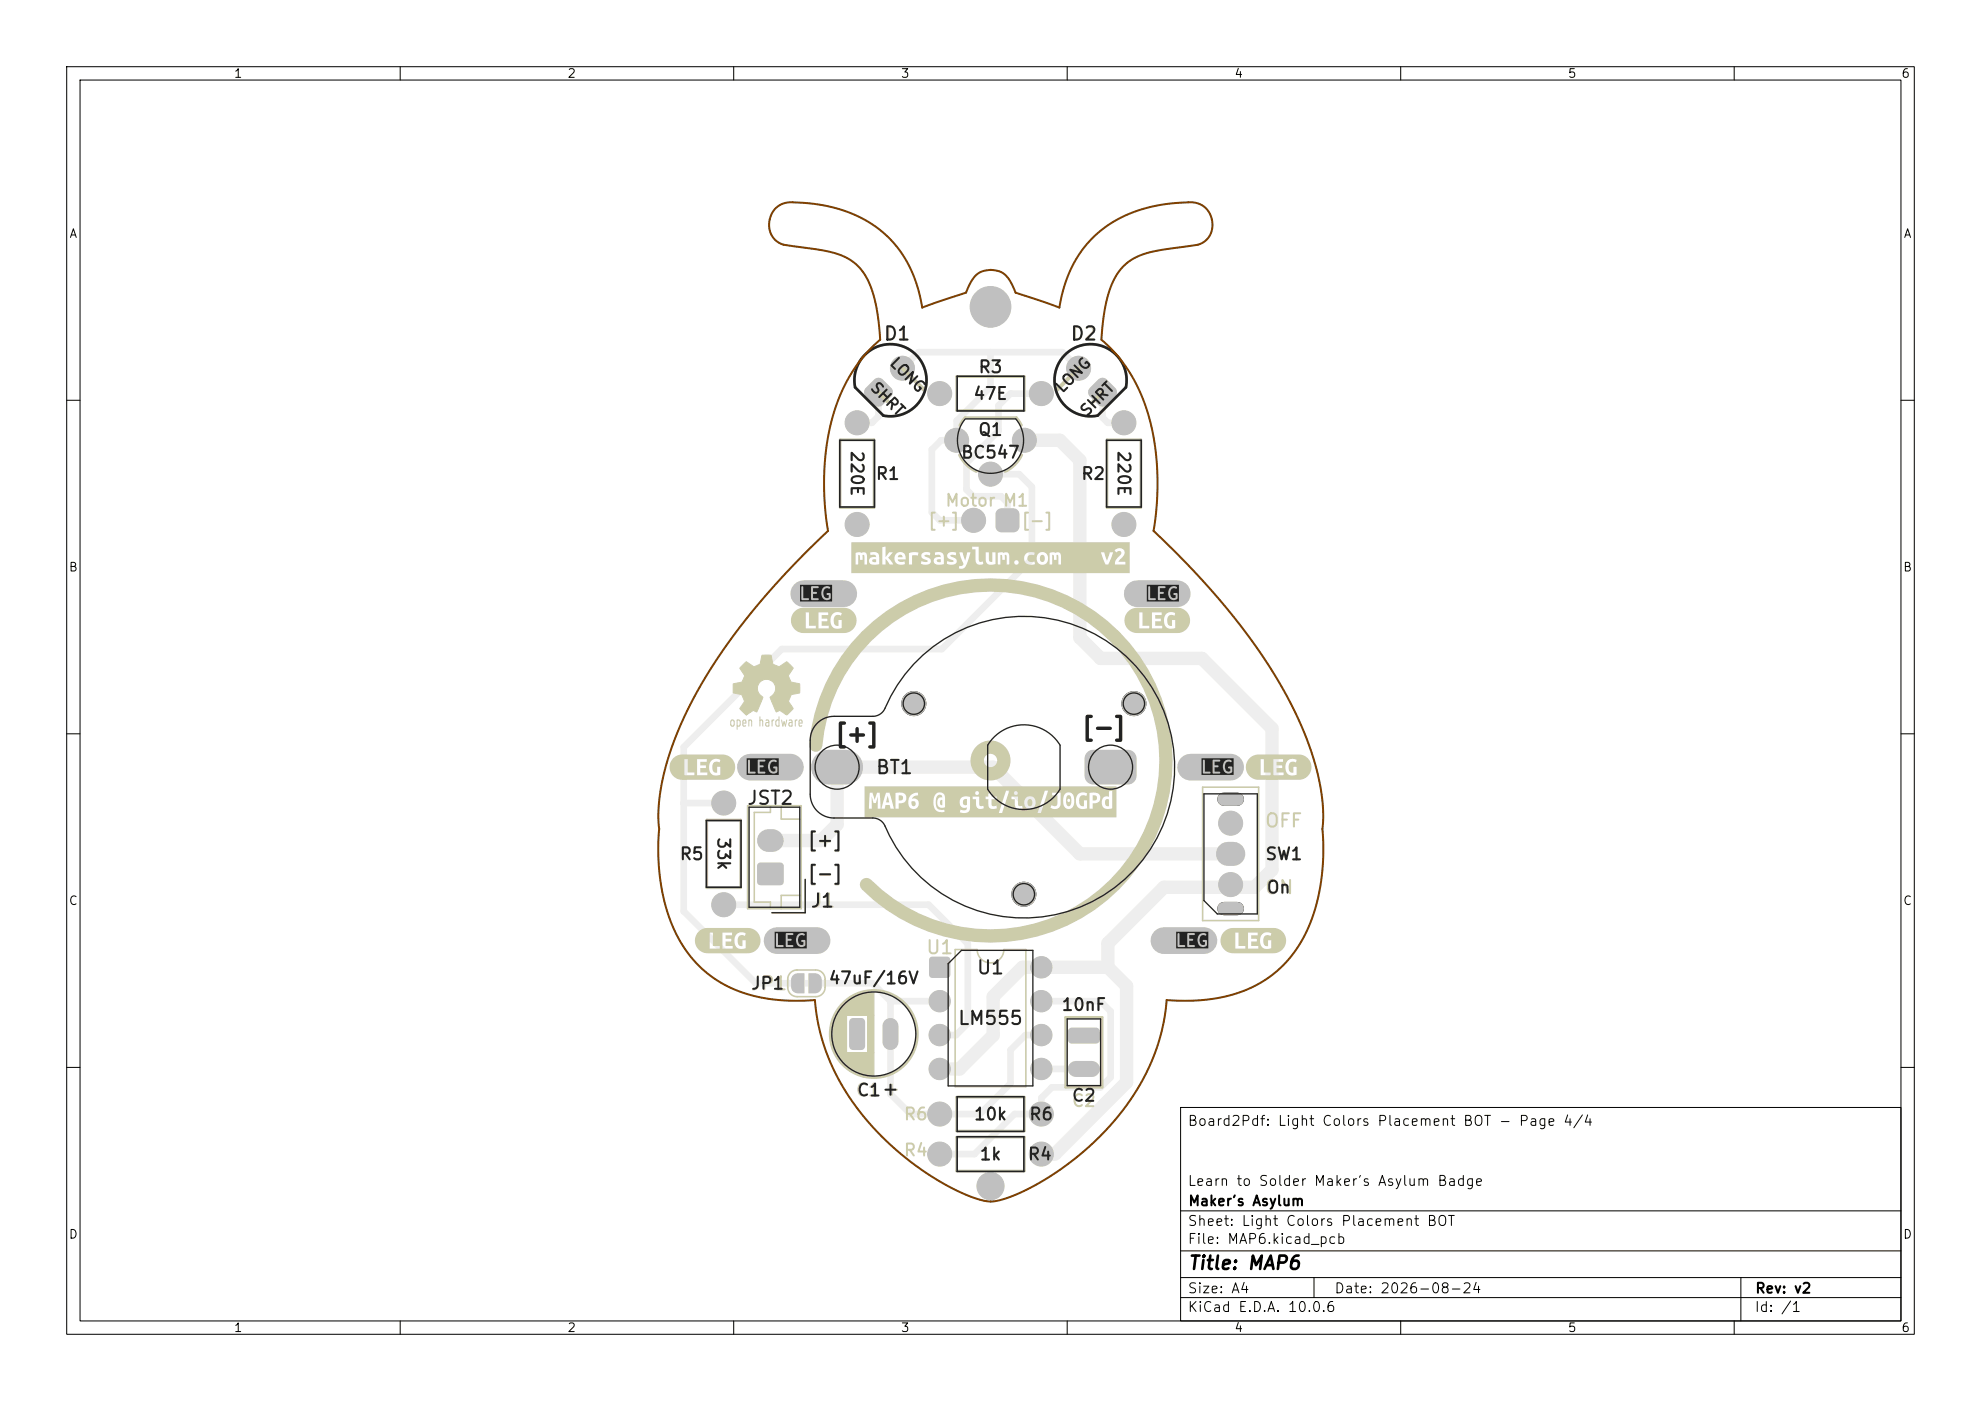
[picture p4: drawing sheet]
<svg xmlns="http://www.w3.org/2000/svg" width="297mm" height="210mm" viewBox="0 0 297 210" stroke-linecap="round" stroke-linejoin="round" font-family="sans-serif">
<g fill="#eee" stroke="#eee" stroke-width=".15">
<circle cx="148.5" cy="46" r="3"/>
<circle cx="146" cy="78" r="1.8"/>
</g>
<path d="M120.5 89h6M170.5 89h6M112.5 115h6M178.5 115h6M116.5 141h6M174.5 141h6" fill="none" stroke="#eee" stroke-width="4"/>
<path d="M149.5 76.5l.5-.3h1.9a.9 .9 0 0 1 .9 .9v1.8a.9 .9 0 0 1-.9 .9h-1.8a.9 .9 0 0 1-.9-.9l.1-2z" fill="#eee"/>
<g fill="#eee" stroke="#eee" stroke-width=".15">
<circle cx="148.5" cy="177.8" r="2.04"/>
<circle cx="168.5" cy="78.6" r="1.8"/>
<circle cx="168.5" cy="63.4" r="1.8"/>
</g>
<path d="M139.4 143.5l.4-.1h2.2a.5 .5 0 0 1 .5 .5v2.2a.5 .5 0 0 1-.5 .5h-2.2a.5 .5 0 0 1-.5-.5v-2.2z" fill="#eee"/>
<g fill="#eee" stroke="#eee" stroke-width=".15">
<circle cx="140.9" cy="150.1" r="1.6"/>
<circle cx="140.9" cy="155.2" r="1.6"/>
<circle cx="140.9" cy="160.2" r="1.6"/>
<circle cx="156.1" cy="160.2" r="1.6"/>
<circle cx="156.1" cy="155.2" r="1.6"/>
<circle cx="156.1" cy="150.1" r="1.6"/>
<circle cx="156.1" cy="145" r="1.6"/>
<circle cx="135.3" cy="55.2" r="1.8"/>
</g>
<path d="M131.1 56.9a.9 .9 0 0 1 1.2 0l1.3 1.3a.9 .9 0 0 1 0 1.2l-1.3 1.3a.9 .9 0 0 1-1.2 0l-1.3-1.3a.9 .9 0 0 1 0-1.2z" fill="#eee"/>
<g fill="#eee" stroke="#eee" stroke-width=".15">
<circle cx="153.6" cy="66" r="1.8"/>
<circle cx="148.5" cy="71.1" r="1.8"/>
<circle cx="143.4" cy="66" r="1.8"/>
<circle cx="128.5" cy="78.6" r="1.8"/>
<circle cx="128.5" cy="63.4" r="1.8"/>
<circle cx="140.9" cy="167" r="1.8"/>
<circle cx="156.1" cy="167" r="1.8"/>
<circle cx="140.9" cy="173" r="1.8"/>
<circle cx="156.1" cy="173" r="1.8"/>
</g>
<path d="M124.2 115h2.6" fill="none" stroke="#eee" stroke-width="5.2"/>
<path d="M162.9 112.9a1.3 1.3 0 0 1 1-.5h5.2a1.3 1.3 0 0 1 1.3 1.3v2.6a1.3 1.3 0 0 1-1.3 1.3h-5.2a1.3 1.3 0 0 1-1.3-1.3v-2.8z" fill="#eee"/>
<g fill="#eee" stroke="#eee" stroke-width=".15">
<circle cx="184.5" cy="132.6" r="1.8"/>
<circle cx="184.5" cy="123.4" r="1.8"/>
<circle cx="108.5" cy="120.4" r="1.8"/>
<circle cx="108.5" cy="135.6" r="1.8"/>
</g>
<path d="M184.1 128h.8" fill="none" stroke="#eee" stroke-width="3.6"/>
<g fill="#eee">
<path d="M118.8 146.3l.7-.4h1.1v3h-1.1a1 1 0 0 1-.9-1v-1.1z"/>
<path d="M121.2 145.9h1.1a.98 .98 0 0 1 .9 1v1.1a1 1 0 0 1-1 .9h-1z"/>
</g>
<path d="M133.5 153.8v2.4" fill="none" stroke="#eee" stroke-width="2.4"/>
<path d="M127.4 152.9l.4-.3h1.3a.6 .6 0 0 1 .6 .6v3.6a.6 .6 0 0 1-.6 .6h-1.2a.6 .6 0 0 1-.6-.6v-3.6z" fill="#eee"/>
<path d="M161.3 160.2h2.4" fill="none" stroke="#eee" stroke-width="2.4"/>
<path d="M160.4 154.1l.3-.1h3.6a.6 .6 0 0 1 .6 .6v1.2a.6 .6 0 0 1-.6 .6h-3.6a.6 .6 0 0 1-.6-.6v-1.3z" fill="#eee"/>
<circle cx="161.7" cy="55.2" r="1.8" fill="#eee" stroke="#eee" stroke-width=".15"/>
<g fill="#eee">
<path d="M164.7 56.9a.9 .9 0 0 1 1.2 0l1.3 1.3a.9 .9 0 0 1 0 1.2l-1.3 1.3a.9 .9 0 0 1-1.2 0l-1.3-1.3a.9 .9 0 0 1 0-1.2z"/>
<path d="M113.6 129.4l.4-.1h3a.5 .5 0 0 1 .5 .5v2.4a.5 .5 0 0 1-.5 .5h-3a.5 .5 0 0 1-.5-.5v-2.4z"/>
</g>
<path d="M115.2 126h.6" fill="none" stroke="#eee" stroke-width="3.4"/>
<g fill="#eee" stroke="#eee" stroke-width=".15">
<circle cx="140.9" cy="59" r="1.8"/>
<circle cx="156.1" cy="59" r="1.8"/>
</g>
<g fill="none" stroke="#eee" stroke-width="1">
<path d="M131.7 58.8v3.6l-1 1h-2.2M135.3 55.2l2.4-2.4h21.6l2.4 2.4M148.5 52.8v5.2l-5.1 5.1v2.9h-2.3l-1.4 1.4v9.4l1.2 1.2h5.1M156.1 59h-4.6l-1.8 1.8v3.8l-4.8 4.8v4l1 1h4.2l.9 .9v2.7M165.3 58.8v3.8l.8 .8h2.4M148.5 71.1h4.3l1.9 1.9v10.8l-13.5 13.5h-24l-14.7 14.7v24.6l10.8 10.8h17.5l2.7 2.7M102.5 120.4h.1M102.5 120.4h6M108.5 135.6h30.7l5.9 5.9v11.9l-1.8 1.8h-2.4M133.5 150.1v13.9l3 3h10.4l4.6-4.6v-5l2.2-2.2h2.4M133.5 150.1h7.4M156.1 150.1h8.9l1.5 1.5v9.9l-1.5 1.5h-7.3l-1.6 1.6v2.4h-4l-6 6h-5.2"/>
<path d="M156.1 160.2h6.4"/>
</g>
<path d="M153.6 66h5.3l3 3v26.6l3.1 3.1h15.2l10.5 10.5v21.2l-2.6 2.6h-13.6l-8.4 8.4v3.6M115.5 126h7.6l2.4-2.4v-8.6h23.4l13 13h22.6M166.1 145h-12.8l-4.4 4.4v5.8l-5 5h-3M166.1 145l2.8 2.8v14.4l-10.8 10.8h-2" fill="none" stroke="#eee" stroke-width="2"/>
<g fill="#fff" stroke="#fff" stroke-width=".15">
<circle cx="148.5" cy="46" r="2.04"/>
<circle cx="174.5" cy="141" r="1"/>
<circle cx="170.5" cy="89" r="1"/>
<circle cx="122.5" cy="141" r="1"/>
<circle cx="126.5" cy="89" r="1"/>
<circle cx="178.5" cy="115" r="1"/>
<circle cx="118.5" cy="115" r="1"/>
<circle cx="146" cy="78" r=".8"/>
<circle cx="151" cy="78" r=".8"/>
<circle cx="148.5" cy="177.8" r="1.02"/>
<circle cx="168.5" cy="78.6" r=".8"/>
<circle cx="168.5" cy="63.4" r=".8"/>
<circle cx="140.9" cy="145" r=".8"/>
<circle cx="140.9" cy="150.1" r=".8"/>
<circle cx="140.9" cy="155.2" r=".8"/>
<circle cx="140.9" cy="160.2" r=".8"/>
<circle cx="156.1" cy="160.2" r=".8"/>
<circle cx="156.1" cy="155.2" r=".8"/>
<circle cx="156.1" cy="150.1" r=".8"/>
<circle cx="156.1" cy="145" r=".8"/>
<circle cx="135.3" cy="55.2" r=".8"/>
<circle cx="131.7" cy="58.8" r=".8"/>
<circle cx="153.6" cy="66" r=".8"/>
<circle cx="148.5" cy="71.1" r=".8"/>
<circle cx="143.4" cy="66" r=".8"/>
<circle cx="128.5" cy="78.6" r=".8"/>
<circle cx="128.5" cy="63.4" r=".8"/>
<circle cx="140.9" cy="167" r=".8"/>
<circle cx="156.1" cy="167" r=".8"/>
<circle cx="140.9" cy="173" r=".8"/>
<circle cx="156.1" cy="173" r=".8"/>
<circle cx="184.5" cy="128" r=".9"/>
<circle cx="108.5" cy="120.4" r=".8"/>
<circle cx="108.5" cy="135.6" r=".8"/>
<circle cx="133.5" cy="155" r=".8"/>
<circle cx="128.5" cy="155" r=".8"/>
<circle cx="162.5" cy="160.2" r=".8"/>
<circle cx="162.5" cy="155.2" r=".8"/>
<circle cx="161.7" cy="55.2" r=".8"/>
<circle cx="165.3" cy="58.8" r=".8"/>
<circle cx="115.5" cy="131" r="1"/>
<circle cx="115.5" cy="126" r="1"/>
<circle cx="140.9" cy="59" r=".8"/>
<circle cx="156.1" cy="59" r=".8"/>
</g>
<g fill="#000" stroke="#000" stroke-width=".15">
<circle cx="137" cy="105.5" r="1.8"/>
<circle cx="170" cy="105.5" r="1.8"/>
<circle cx="153.5" cy="134" r="1.8"/>
</g>
<path d="M124.2 115h2.6M165.2 115h2.6" fill="none" stroke="#fff" stroke-width="2.6"/>
<path d="M183.5 119.8h2M183.5 136.2h2" fill="none" stroke="#000" stroke-width="2"/>
<path d="M184.5 122.9v1M184.5 132.1v1" fill="none" stroke="#fff" stroke-width="1.8"/>
<g fill="#c0c0c0" stroke="#c0c0c0" stroke-width=".15">
<circle cx="148.5" cy="46" r="3"/>
<circle cx="146" cy="78" r="1.8"/>
</g>
<path d="M120.5 89h6M170.5 89h6M112.5 115h6M178.5 115h6M116.5 141h6M174.5 141h6" fill="none" stroke="#c0c0c0" stroke-width="4"/>
<path d="M149.5 76.5l.5-.3h1.9a.9 .9 0 0 1 .9 .9v1.8a.9 .9 0 0 1-.9 .9h-1.8a.9 .9 0 0 1-.9-.9l.1-2z" fill="#c0c0c0"/>
<g fill="#c0c0c0" stroke="#c0c0c0" stroke-width=".15">
<circle cx="148.5" cy="177.8" r="2.04"/>
<circle cx="168.5" cy="78.6" r="1.8"/>
<circle cx="168.5" cy="63.4" r="1.8"/>
</g>
<path d="M139.4 143.5l.4-.1h2.2a.5 .5 0 0 1 .5 .5v2.2a.5 .5 0 0 1-.5 .5h-2.2a.5 .5 0 0 1-.5-.5v-2.2z" fill="#c0c0c0"/>
<g fill="#c0c0c0" stroke="#c0c0c0" stroke-width=".15">
<circle cx="140.9" cy="150.1" r="1.6"/>
<circle cx="140.9" cy="155.2" r="1.6"/>
<circle cx="140.9" cy="160.2" r="1.6"/>
<circle cx="156.1" cy="160.2" r="1.6"/>
<circle cx="156.1" cy="155.2" r="1.6"/>
<circle cx="156.1" cy="150.1" r="1.6"/>
<circle cx="156.1" cy="145" r="1.6"/>
<circle cx="135.3" cy="55.2" r="1.8"/>
</g>
<path d="M131.1 56.9a.9 .9 0 0 1 1.2 0l1.3 1.3a.9 .9 0 0 1 0 1.2l-1.3 1.3a.9 .9 0 0 1-1.2 0l-1.3-1.3a.9 .9 0 0 1 0-1.2z" fill="#c0c0c0"/>
<g fill="#c0c0c0" stroke="#c0c0c0" stroke-width=".15">
<circle cx="153.6" cy="66" r="1.8"/>
<circle cx="148.5" cy="71.1" r="1.8"/>
<circle cx="143.4" cy="66" r="1.8"/>
<circle cx="128.5" cy="78.6" r="1.8"/>
<circle cx="128.5" cy="63.4" r="1.8"/>
<circle cx="140.9" cy="167" r="1.8"/>
<circle cx="156.1" cy="167" r="1.8"/>
<circle cx="140.9" cy="173" r="1.8"/>
<circle cx="156.1" cy="173" r="1.8"/>
<circle cx="137" cy="105.5" r="1.8"/>
<circle cx="170" cy="105.5" r="1.8"/>
<circle cx="153.5" cy="134" r="1.8"/>
</g>
<path d="M124.2 115h2.6" fill="none" stroke="#c0c0c0" stroke-width="5.2"/>
<path d="M162.9 112.9a1.3 1.3 0 0 1 1-.5h5.2a1.3 1.3 0 0 1 1.3 1.3v2.6a1.3 1.3 0 0 1-1.3 1.3h-5.2a1.3 1.3 0 0 1-1.3-1.3v-2.8z" fill="#c0c0c0"/>
<path d="M183.5 119.8h2M183.5 136.2h2" fill="none" stroke="#c0c0c0" stroke-width="2"/>
<g fill="#c0c0c0" stroke="#c0c0c0" stroke-width=".15">
<circle cx="184.5" cy="132.6" r="1.8"/>
<circle cx="184.5" cy="123.4" r="1.8"/>
<circle cx="108.5" cy="120.4" r="1.8"/>
<circle cx="108.5" cy="135.6" r="1.8"/>
</g>
<path d="M184.1 128h.8" fill="none" stroke="#c0c0c0" stroke-width="3.6"/>
<g fill="#c0c0c0">
<path d="M118.8 146.3l.7-.4h1.1v3h-1.1a1 1 0 0 1-.9-1v-1.1z"/>
<path d="M121.2 145.9h1.1a.98 .98 0 0 1 .9 1v1.1a1 1 0 0 1-1 .9h-1z"/>
</g>
<path d="M133.5 153.8v2.4" fill="none" stroke="#c0c0c0" stroke-width="2.4"/>
<path d="M127.4 152.9l.4-.3h1.3a.6 .6 0 0 1 .6 .6v3.6a.6 .6 0 0 1-.6 .6h-1.2a.6 .6 0 0 1-.6-.6v-3.6z" fill="#c0c0c0"/>
<path d="M161.3 160.2h2.4" fill="none" stroke="#c0c0c0" stroke-width="2.4"/>
<path d="M160.4 154.1l.3-.1h3.6a.6 .6 0 0 1 .6 .6v1.2a.6 .6 0 0 1-.6 .6h-3.6a.6 .6 0 0 1-.6-.6v-1.3z" fill="#c0c0c0"/>
<circle cx="161.7" cy="55.2" r="1.8" fill="#c0c0c0" stroke="#c0c0c0" stroke-width=".15"/>
<g fill="#c0c0c0">
<path d="M164.7 56.9a.9 .9 0 0 1 1.2 0l1.3 1.3a.9 .9 0 0 1 0 1.2l-1.3 1.3a.9 .9 0 0 1-1.2 0l-1.3-1.3a.9 .9 0 0 1 0-1.2z"/>
<path d="M113.6 129.4l.4-.1h3a.5 .5 0 0 1 .5 .5v2.4a.5 .5 0 0 1-.5 .5h-3a.5 .5 0 0 1-.5-.5v-2.4z"/>
</g>
<path d="M115.2 126h.6" fill="none" stroke="#c0c0c0" stroke-width="3.4"/>
<g fill="#c0c0c0" stroke="#c0c0c0" stroke-width=".15">
<circle cx="140.9" cy="59" r="1.8"/>
<circle cx="156.1" cy="59" r="1.8"/>
</g>
<g fill="none" stroke="#cca" stroke-width="2">
<path d="M122.3 111.7a26.3 26.3 0 0 1 34.5-22.7 26.3 26.3 0 0 1 14.1 38.8 26.3 26.3 0 0 1-41 4.8"/>
<circle cx="148.5" cy="114" r="2"/>
</g>
<path d="M166 65.9h5v10.2h-5z" fill="none" stroke="#cca" stroke-width=".41"/>
<g fill="none" stroke="#cca" stroke-width=".15">
<path d="M111.4 99.7l.5-.5 1.1 .8 1-.4 .2-1.3a1.27 1.27 0 0 1 1.1-.1h.3l.2 1.1a1.12 1.12 0 0 0 1 .6l1.2-.7 .9 .9-.3 .6a.66 .66 0 0 0-.3 .9l.3 .6 1.3 .3v1.3l-.7 .2a.65 .65 0 0 0-.8 .7l-.2 .4 .7 1.1-.9 1-.8-.5a.52 .52 0 0 0-.8 0l-1-2.2a1.37 1.37 0 0 0 .8-1.9 1.37 1.37 0 0 0-2-.5 1.37 1.37 0 0 0-.2 2.1l.4 .3-1 2.2a.48 .48 0 0 0-.8 0l-.7 .5-1-1 .4-.5a.69 .69 0 0 0 .1-1.1 .62 .62 0 0 0-.8-.6l-.7-.2v-1.3l1.3-.3 .2-.4a.67 .67 0 0 0-.1-1.1l-.1-.2a.4 .4 0 0 1-.3-.4 .4 .4 0 0 1 .4-.3zM109.7 108l.2-.1 .2 .3v.4l-.2 .2h-.2l-.1-.2zM110.5 108l.3-.1 .2 .3-.1 .6h-.4M110.5 107.9v1.4M111.4 108.4h.4l-.1-.5h-.2l-.1 .2v.5l.1 .2h.3M112.3 108l.1-.1 .3 .1v.8M112.3 107.9v.9M113.9 108.1l.2-.2 .2 .1 .1 .8M113.9 107.4v1.4M114.8 108h.4l.1 .8M115.3 108.2l-.3 .1-.2 .2 .1 .3h.4M115.8 107.9v.9"/>
<path d="M116 107.9l-.2 .1v.2M116.8 108a.28 .28 0 0 0-.3-.1 .28 .28 0 0 0-.2 .3l.1 .6h.4M116.8 107.4v1.4M117.2 107.9l.2 .9 .2-.6 .2 .6 .2-.9M118.3 108h.4l.1 .8M118.8 108.2l-.4 .1-.1 .2 .1 .3h.4M119.2 107.9v.9M119.5 107.9l-.2 .1-.1 .2M119.8 108.4h.5l-.2-.5h-.2l-.1 .2v.5l.1 .2h.3"/>
</g>
<path d="M111.4 99.7l.5-.5 1.1 .8 1-.4 .2-1.3a1.27 1.27 0 0 1 1.1-.1h.3l.2 1.1a1.12 1.12 0 0 0 1 .6l1.2-.7 .9 .9-.3 .6a.66 .66 0 0 0-.3 .9l.3 .6 1.3 .3v1.3l-.7 .2a.65 .65 0 0 0-.8 .7l-.2 .4 .7 1.1-.9 1-.8-.5a.52 .52 0 0 0-.8 0l-1-2.2a1.37 1.37 0 0 0 .8-1.9 1.37 1.37 0 0 0-2-.5 1.37 1.37 0 0 0-.2 2.1l.4 .3-1 2.2a.48 .48 0 0 0-.8 0l-.7 .5-1-1 .4-.5a.69 .69 0 0 0 .1-1.1 .62 .62 0 0 0-.8-.6l-.7-.2v-1.3l1.3-.3 .2-.4a.67 .67 0 0 0-.1-1.1l-.1-.2a.4 .4 0 0 1-.3-.4 .4 .4 0 0 1 .4-.3z" fill="#cca"/>
<path d="M180.3 118h8.4v20h-8.4zM118.5 145.8l.4-.3 .5-.1h2.9a1.4 1.4 0 0 1 1.4 1.4v1.2a1.4 1.4 0 0 1-1.4 1.4h-2.8a1.4 1.4 0 0 1-1.4-1.4v-1.4zM143.2 142.3h3.3a2 2 0 0 0 2 2 2 2 0 0 0 2-2h3.3v20.6h-10.6z" fill="none" stroke="#cca" stroke-width=".24"/>
<path d="M131.7 58.8l1.4 1.4M135.3 55.2l3.2 3.2" fill="none" stroke="#cca" stroke-width=".6"/>
<g fill="none" stroke="#cca" stroke-width=".4">
<path d="M129.6 53.3a5.4 5.4 0 0 1 9.1 2.1 5.4 5.4 0 0 1-6.3 6.9l-4.2-4.2a5.4 5.4 0 0 1 1.4-4.8zM143.8 68.2a5.2 5.2 0 0 0 2.6 2.5M153.1 63.7l-.7-1.1h-7.7l-.8 1.2M153.2 68.2a5.2 5.2 0 0 1-2.5 2.5"/>
<circle cx="131" cy="155" r="6.5"/>
</g>
<path d="M126 65.9h5v10.2h-5zM106 122.9h5v10.2h-5zM143.4 164.5h10.2v5h-10.2zM143.4 170.5h10.2v5h-10.2z" fill="none" stroke="#cca" stroke-width=".41"/>
<path d="M130.1 152.2h.9v5.6h-.9z" fill="none" stroke="#cca" stroke-width=".2"/>
<path d="M130.1 152.2h.9v5.6h-.9z" fill="#cca"/>
<path d="M125.9 151l1.6-1.6 2-.8 1.5-.1v3.7h-4.1v5.6h4.1v3.7l-1.5-.1-2-.8-1.6-1.6-1.2-2-.2-2 .2-2z" fill="none" stroke="#cca" stroke-width=".2"/>
<path d="M125.9 151l1.6-1.6 2-.8 1.5-.1v3.7h-4.1v5.6h4.1v3.7l-1.5-.1-2-.8-1.6-1.6-1.2-2-.2-2 .2-2z" fill="#cca"/>
<path d="M159.6 53.3a5.4 5.4 0 0 1 6.4-1.1 5.4 5.4 0 0 1 2.8 5.9l-4.2 4.2a5.4 5.4 0 0 1-5.8-2.7 5.4 5.4 0 0 1 .8-6.3zM159.8 152.5h5.4v10.5h-5.4z" fill="none" stroke="#cca" stroke-width=".4"/>
<path d="M161.7 55.2l-3.2 3.2M165.3 58.8l-1.4 1.4" fill="none" stroke="#cca" stroke-width=".6"/>
<path d="M112.1 120.8h8v15.4h-8zM115.5 120.8v1h-2.4v13.4h2.4v1M117.1 120.8v2h3M120.1 134.2h-3v2M120.7 131.8v5h-5" fill="none" stroke="#cca" stroke-width=".24"/>
<path d="M143.4 56.5h10.2v5h-10.2z" fill="none" stroke="#cca" stroke-width=".41"/>
<g fill="#cca">
<path d="M119.1 91.7a2.01 2.01 0 0 1 1.7-.6h5.4a1.99 1.99 0 0 1 1.9 .8h-1.9a1.14 1.14 0 0 0-1.3 .1 1.14 1.14 0 0 0-.4 1.3l.2 .5h-1.5v-.7h.8v-.4h-.8v-.5h1v-.4h-1.5v2h-1.4v-2h-.5v2.4h1.5v-.4h.4v.4h1.5v-.4h.5a1.15 1.15 0 0 0 1.5 .3v-1.2h-.5v.9a.69 .69 0 0 1-.6-.3 .69 .69 0 0 1-.1-.7 .65 .65 0 0 1 .4-.6 .65 .65 0 0 1 .7 .1l.1-.4h1.9a1.92 1.92 0 0 1 0 2.1 1.92 1.92 0 0 1-1.9 .9h-5.4a1.92 1.92 0 0 1-2-1 1.92 1.92 0 0 1 .3-2.2z"/>
<path d="M183.5 139.7a2.01 2.01 0 0 1 1.7-.6h5.4a1.98 1.98 0 0 1 1.9 .8h-1.9a1.14 1.14 0 0 0-1.3 .1 1.14 1.14 0 0 0-.4 1.3l.2 .5h-1.5v-.7h.8v-.4h-.8v-.5h1v-.4h-1.5v2h-1.4v-2h-.5v2.4h1.5v-.4h.4v.4h1.5v-.4h.5a1.16 1.16 0 0 0 1.5 .3v-1.2h-.5v.9a.69 .69 0 0 1-.6-.3 .69 .69 0 0 1-.1-.7 .65 .65 0 0 1 .4-.6 .65 .65 0 0 1 .7 .1l.1-.4h1.9a1.92 1.92 0 0 1 0 2.1 1.92 1.92 0 0 1-1.9 .9h-5.4a1.92 1.92 0 0 1-2-1 1.92 1.92 0 0 1 .3-2.2z"/>
<path d="M133.1 119.3l.2 1h-.5z"/>
<path d="M144.5 119.8h.5v.8l-.3 .1a.51 .51 0 0 1-.4-.4 .51 .51 0 0 1 .2-.5z"/>
<path d="M163.8 119.2a.45 .45 0 0 1 .7 .4 .45 .45 0 0 1-.7 .4z"/>
<path d="M141 119.9h.3v.8a.44 .44 0 0 1-.4-.3 .44 .44 0 0 1 .1-.5z"/>
<path d="M134.7 119.2a.45 .45 0 0 1 .7 .4 .45 .45 0 0 1-.7 .4z"/>
<path d="M165.8 119.8h.5v1l-.1 .1a.59 .59 0 0 1-.5-.5 .59 .59 0 0 1 .1-.6z"/>
<path d="M136.6 120.1h.3l.3 .1 .1 .4a.3 .3 0 0 1-.5 .2l-.1-.3z"/>
<path d="M154.1 119.9a.34 .34 0 0 1 .4-.1 .34 .34 0 0 1 .3 .3v.2a.42 .42 0 0 1-.6 .5l-.1-.3z"/>
<path d="M160.1 119.2a.54 .54 0 0 1 .5 .8h-.2l-.2-.3-.2 .3 .2 .2 .2-.2h.2v.3a.39 .39 0 0 1-.1 .5 .39 .39 0 0 1-.6-.2l-.1-.8z"/>
<path d="M129.6 117.9h37.8v.6h-16.6l-.8 2.7h-.5l-.1-.4h-.7v-1h.7v-.4h-.7v-.5h-1.9l-.1-.2-.2-.1-.2 .1-.1 .2 .1 .2 .2 .1 .2-.1 .1-.2h1.8h-.4v.5h-.4v.4h.4a1.7 1.7 0 0 0 .2 1.3h-.9l-.1-.3-.3 .1-.2-.1-.1-1.4-1.4 .1-.6-.1-.5 .1-.2 .2h-2.4a.83 .83 0 0 0-.8-.9 .83 .83 0 0 0-.9 .8l-.1 .9h-2.1l-.1-.3a.74 .74 0 0 0-1-.4 .87 .87 0 0 1 .9-.6v-.4h-.3a1.25 1.25 0 0 0-1 .8h-.4v-.3a1.27 1.27 0 0 0-1.6-.4v2.3h-.3l-.6-2.4h-.6l-.6 2.4h-.2l-.1-2.4h-.4l-.4 1.1-.3-1.1h-.4l-.1 2.4h.4v-1.8l.3 1h.3l.3-1v1.8h1l.2-.5h.6l.1 .5h1.2v-.8h.5a.72 .72 0 0 0 .7-.8h.4l-.1 .6a.81 .81 0 0 0 .6 1.1 .81 .81 0 0 0 1-.8h2.1h.1a1.21 1.21 0 0 0 1.6 1.2v-.3h-.2a.89 .89 0 0 1-.9-.2 .89 .89 0 0 1-.2-.9v-.6a.49 .49 0 0 1 .4-.5 .49 .49 0 0 1 .6 .3h-.2a.85 .85 0 0 0-.4 1.4 .96 .96 0 0 0 1 .1v-1.3h2.4a.84 .84 0 0 0-.1 1 .84 .84 0 0 0 1 .3l-.1 .2-.1 .2h-.8l-.1 .4a.99 .99 0 0 0 1.5-.8v-1.5h.4v.3h.5v.8a.7 .7 0 0 0 .5 .7 .7 .7 0 0 0 .7-.2h.9l.5 .2 1.1-.1-.3 .7h.5l1.1-3.4h5.3l-.1 .4h-3.9l-.1-.2-.2-.1-.2 .1-.1 .2 .1 .2 .2 .1 .2-.1 .1-.2h3.9l-.4 1.4h-.8v-.2a.89 .89 0 0 0-1.2-.7 .89 .89 0 0 0-.5 1.3l.4 .4h-.7v-.3l-.4 .1-.2-.1-.1-1.4h-1v.4h.5v.7a.72 .72 0 0 0 .4 .7 .72 .72 0 0 0 .8-.1l.8 .1a.86 .86 0 0 0 1.2-.9h.8l-.5 1.6h.5l1-3.4h10.3v2.7h-.7v-2.7l-.4 .1v.8h-.4l-.5 .2h-.4a.94 .94 0 0 0-1.3-.8l-.7 .1a1.09 1.09 0 0 0-1.2 0 1.09 1.09 0 0 0-.5 1.1h-.2l-.1-.3a.83 .83 0 0 0-.8-.9 .83 .83 0 0 0-.8 .9v.7h-.4v-1.6h-1.3v.4h.8v1.4a.5 .5 0 0 1-.8 .1l-.2 .4 .3 .1a.86 .86 0 0 0 1.2-.8h.4v.2a.81 .81 0 0 0 1 .7 .81 .81 0 0 0 .6-1l.1-.3h.2a1.11 1.11 0 0 0 .5 1.1 1.11 1.11 0 0 0 1.2 .1v-1.2h-.5v.8l-.1 .1a.8 .8 0 0 1-.6-1.2 .63 .63 0 0 1 1.1-.4l.1-.4h.3v2.3h.5v-.8h.2a.8 .8 0 0 0 1-.8h.4a1.02 1.02 0 0 0-.1 1.3 1.02 1.02 0 0 0 1.3 .3h.8v1.3h-37.8z"/>
<path d="M100.9 113.7a2.01 2.01 0 0 1 1.7-.6h5.4a1.99 1.99 0 0 1 1.9 .8h-1.9a1.14 1.14 0 0 0-1.3 .1 1.14 1.14 0 0 0-.4 1.3l.2 .5h-1.5v-.7h.8v-.4h-.8v-.5h1v-.4h-1.5v2h-1.4v-2h-.5v2.4h1.5v-.4h.4v.4h1.5v-.4h.5a1.15 1.15 0 0 0 1.5 .3v-1.2h-.5v.9a.69 .69 0 0 1-.6-.3 .69 .69 0 0 1-.1-.7 .65 .65 0 0 1 .4-.6 .65 .65 0 0 1 .7 .1l.1-.4h1.9a1.92 1.92 0 0 1 0 2.1 1.92 1.92 0 0 1-1.9 .9h-5.4a1.92 1.92 0 0 1-2-1 1.92 1.92 0 0 1 .3-2.2z"/>
<path d="M134.7 83.3a.36 .36 0 0 1 .4-.1 .36 .36 0 0 1 .2 .3h-.7z"/>
<path d="M140.5 83.9l.5-.1v.5l-.5-.1z"/>
<path d="M130.8 83.9l.6-.1v.5l-.6-.1z"/>
<path d="M156 83.3a.34 .34 0 0 1 .4-.1 .34 .34 0 0 1 .2 .3v.2a.42 .42 0 0 1-.5 .5l-.2-.3z"/>
<path d="M127.6 81.3h41.8v2.9h-1.7l.7-.9a.79 .79 0 0 0-.2-1.1 .79 .79 0 0 0-1.1 .3l.2 .3h-.9l-.4 1.3-.4-1.3h-.5l.2 .7h-6.2v-.3a.48 .48 0 0 0-.4-.4 .48 .48 0 0 0-.5 .1l-.3-.1-.5 .1v.8h-.3a.89 .89 0 0 0-1.1-.9 .89 .89 0 0 0-.5 1.3l.4 .5h-.7l-.1-.4h-.5a.57 .57 0 0 1-.6-.6 .57 .57 0 0 1 .9-.4h.1l.1-.4a1.06 1.06 0 0 0-1.5 .7h-2.3v-.2a.5 .5 0 0 0-.2-.5 .5 .5 0 0 0-.6 .1l-.3-.1-.6 .1v1.7h-.4v-1.8h-.4v1.4l-.5-.1v-1.3h-.5v1.4l.3 .3h-.7v-.3h-.6l-.1-2.3h-.9v.4h.5v.5h-1.3l-.3 1.2-.4-1.2h-.5l.5 1.3h-.9l-.2-.4-.7-.3v-.2l.3-.1 .5 .2 .1-.4a.94 .94 0 0 0-1.4 .4v.2h-.5a.79 .79 0 0 0-1.1-.7h-.3l.1 .4 .5-.1 .3 .1v.3h-.3a.61 .61 0 0 0-.7 .6h-.4l-.2-.4-.8-.3 .1-.2 .2-.1 .5 .2 .1-.4-.3-.1h-2.5l-.4 .1v.8h-.5v-.3a.88 .88 0 0 0-1.3-.6 .88 .88 0 0 0-.3 1.3l.2 .3 .4 .2h-.9l-.7-1 .7-.8h-.6l-.5 .7v-1.6l-.5 .1v1.5h-.5v-.3a1.01 1.01 0 0 0-1.4-.4l.1 .4h.7l.2 .3h-1.4v-.3a.49 .49 0 0 0-.3-.4 .49 .49 0 0 0-.5 .1l-.4-.1-.5 .1v1.7h.4v-1.4h.2v.7h.4v-.7h.3v1.4h.4v-1.1h.7a.59 .59 0 0 0-.4 .8 .59 .59 0 0 0 .7 .4l.8-.1v-1.1h.5v1.1h.5v-.8l.6 .8 1.7 .1 .6-.1-.1-.4h-.2a.58 .58 0 0 1-.8-.3h1.2v-.2h.5v.9h.4v-1.3h.9l.1-.5h.8l-.2 .1a.56 .56 0 0 0-.1 .7 .56 .56 0 0 0 .5 .3l.4 .2a.88 .88 0 0 1-1 0v.4l.6 .2a.74 .74 0 0 0 .9-.6h.4v.2a1.48 1.48 0 0 0 1.5 .3v-1.1h.5l.2 .2 .7 .3 .1 .1a.88 .88 0 0 1-1 0l-.1 .4 .7 .2a.74 .74 0 0 0 .8-.6h.9l.2 .4-.2 .3-.2 .1-.3-.1v.4l.3 .1a1.16 1.16 0 0 0 1-1.1l.4-1.4h.8v1.1a.75 .75 0 0 0 .3 .7 .75 .75 0 0 0 .8-.1l1.1 .2 .7-.1h.8v-1.4h.1h.1l.1 .7h.4l-.1-.7h.3v1.4h.4v-1.1h2.3v.4l.1 .4h-1l-.1-.2-.3-.1-.2 .3 .2 .3h.3l.1-.3h1a1.33 1.33 0 0 0 1.5 .3h.7a.86 .86 0 0 0 1.2-.9h.3v.9h.3v-1.4h.3v.7h.4v-.7h.2l.1 .3v1.1h.4v-1.1h6.2l.5 1.1h.4l.7-1.8h.4l.5-.2 .2 .1 .1 .2-.2 .4a1.47 1.47 0 0 0-.7 1.3h1.5v-.4h.7v1.7h-41.8z"/>
<path d="M104.7 139.7a2.01 2.01 0 0 1 1.7-.6h5.4a1.99 1.99 0 0 1 1.9 .8h-1.9a1.14 1.14 0 0 0-1.3 .1 1.14 1.14 0 0 0-.4 1.3l.2 .5h-1.5v-.7h.8v-.4h-.8v-.5h1v-.4h-1.5v2h-1.4v-2h-.5v2.4h1.5v-.4h.4v.4h1.5v-.4h.5a1.16 1.16 0 0 0 1.5 .3v-1.2h-.5v.9a.69 .69 0 0 1-.6-.3 .69 .69 0 0 1-.1-.7 .65 .65 0 0 1 .4-.6 .65 .65 0 0 1 .7 .1l.1-.4h1.9a1.92 1.92 0 0 1 0 2.1 1.92 1.92 0 0 1-1.9 .9h-5.4a1.92 1.92 0 0 1-2-1 1.92 1.92 0 0 1 .3-2.2z"/>
<path d="M187.3 113.7a2.01 2.01 0 0 1 1.7-.6h5.4a1.98 1.98 0 0 1 1.9 .8h-1.9a1.14 1.14 0 0 0-1.3 .1 1.14 1.14 0 0 0-.4 1.3l.2 .5h-1.5v-.7h.8v-.4h-.8v-.5h1v-.4h-1.5v2h-1.4v-2h-.5v2.4h1.5v-.4h.4v.4h1.5v-.4h.5a1.15 1.15 0 0 0 1.5 .3v-1.2h-.5v.9a.69 .69 0 0 1-.6-.3 .69 .69 0 0 1-.1-.7 .65 .65 0 0 1 .4-.6 .65 .65 0 0 1 .7 .1l.1-.4h1.9a1.92 1.92 0 0 1 0 2.1 1.92 1.92 0 0 1-1.9 .9h-5.4a1.92 1.92 0 0 1-2-1 1.92 1.92 0 0 1 .3-2.2z"/>
<path d="M169.1 91.7a2.01 2.01 0 0 1 1.7-.6h5.4a1.99 1.99 0 0 1 1.9 .8h-1.9a1.14 1.14 0 0 0-1.3 .1 1.14 1.14 0 0 0-.4 1.3l.2 .5h-1.5v-.7h.8v-.4h-.8v-.5h1v-.4h-1.5v2h-1.4v-2h-.5v2.4h1.5v-.4h.4v.4h1.5v-.4h.5a1.15 1.15 0 0 0 1.5 .3v-1.2h-.5v.9a.69 .69 0 0 1-.6-.3 .69 .69 0 0 1-.1-.7 .65 .65 0 0 1 .4-.6 .65 .65 0 0 1 .7 .1l.1-.4h1.9a1.92 1.92 0 0 1 0 2.1 1.92 1.92 0 0 1-1.9 .9h-5.4a1.92 1.92 0 0 1-2-1 1.92 1.92 0 0 1 .3-2.2z"/>
</g>
<g fill="#222">
<path d="M180.1 113.7h4.9v1.3h-.2l-.2-.1h-.3a.15 .15 0 0 0-.2 .1 .15 .15 0 0 0 .2 .2h.2l-.1 .4a.49 .49 0 0 1-.7-.3 .75 .75 0 0 1 .6-1.1h.2a.15 .15 0 0 0 .2 0 .15 .15 0 0 0-.1-.2l-.3-.1-.6 .1-1.8-.1-.1 1.9-1.2-.1v-1.7a.15 .15 0 0 0-.1-.1 .15 .15 0 0 0-.2 .1l.1 1.9 1 .1 .1-.2h.3l.1 .2h.9a.15 .15 0 0 0 .2-.2 .15 .15 0 0 0-.2-.1h-.7v-.7h.4a.15 .15 0 0 0 .2-.1 .15 .15 0 0 0-.2-.2h-.4v-.5h.7l.2-.2h.7l-.2 .2-.2 .6 .2 .8 .6 .4 .5-.1 .2-.2v-.7h.2v1.2h-4.9z"/>
<path d="M176.3 139.7h4.9v1.3h-.2l-.2-.1h-.3a.15 .15 0 0 0-.2 .1 .15 .15 0 0 0 .2 .2h.2l-.1 .4a.49 .49 0 0 1-.7-.3 .75 .75 0 0 1 .6-1.1h.2a.15 .15 0 0 0 .2 0 .15 .15 0 0 0-.1-.2l-.3-.1-.6 .1-1.8-.1-.1 1.9-1.2-.1v-1.7a.15 .15 0 0 0-.1-.1 .15 .15 0 0 0-.2 .1l.1 1.9 1 .1 .1-.2h.3l.1 .2h.9a.15 .15 0 0 0 .2-.2 .15 .15 0 0 0-.2-.1h-.7v-.7h.4a.15 .15 0 0 0 .2-.1 .15 .15 0 0 0-.2-.2h-.4v-.5h.7l.2-.2h.7l-.2 .2-.2 .6 .2 .8 .2 .3 .4 .1 .5-.1 .2-.2v-.7h.2v1.2h-4.9z"/>
<path d="M171.9 87.7h4.9v1.3h-.2l-.2-.1h-.3a.15 .15 0 0 0-.2 .1 .15 .15 0 0 0 .2 .2h.2l-.1 .4a.49 .49 0 0 1-.7-.3 .75 .75 0 0 1 .6-1.1h.2a.15 .15 0 0 0 .2 0 .15 .15 0 0 0-.1-.2l-.3-.1-.6 .1-1.8-.1-.1 1.9-1.2-.1v-1.7a.15 .15 0 0 0-.1-.1 .15 .15 0 0 0-.2 .1l.1 1.9 1 .1 .1-.2h.3l.1 .2h.9a.15 .15 0 0 0 .2-.2 .15 .15 0 0 0-.2-.1h-.7v-.7h.4a.15 .15 0 0 0 .2-.1 .15 .15 0 0 0-.2-.2h-.4v-.5h.7l.2-.2h.7l-.2 .2-.2 .6 .2 .8 .6 .4 .5-.1 .2-.2v-.7h.2v1.2h-4.9z"/>
<path d="M119.9 87.7h4.9v1.3h-.2l-.2-.1h-.3a.15 .15 0 0 0-.2 .1 .15 .15 0 0 0 .2 .2h.2l-.1 .4a.49 .49 0 0 1-.7-.3 .75 .75 0 0 1 .6-1.1h.2a.15 .15 0 0 0 .2 0 .15 .15 0 0 0-.1-.2l-.3-.1-.6 .1-1.8-.1-.1 1.9-1.2-.1v-1.7a.15 .15 0 0 0-.1-.1 .15 .15 0 0 0-.2 .1l.1 1.9 1 .1 .1-.2h.3l.1 .2h.9a.15 .15 0 0 0 .2-.2 .15 .15 0 0 0-.2-.1h-.7v-.7h.4a.15 .15 0 0 0 .2-.1 .15 .15 0 0 0-.2-.2h-.4v-.5h.7l.2-.2h.7l-.2 .2-.2 .6 .2 .8 .6 .4 .5-.1 .2-.2v-.7h.2v1.2h-4.9z"/>
<path d="M116.1 139.7h4.9v1.3h-.2l-.2-.1h-.3a.15 .15 0 0 0-.2 .1 .15 .15 0 0 0 .2 .2h.2l-.1 .4a.49 .49 0 0 1-.7-.3 .75 .75 0 0 1 .6-1.1h.2a.15 .15 0 0 0 .2 0 .15 .15 0 0 0-.1-.2l-.3-.1-.6 .1-1.8-.1-.1 1.9-1.2-.1v-1.7a.15 .15 0 0 0-.1-.1 .15 .15 0 0 0-.2 .1l.1 1.9 1 .1 .1-.2h.3l.1 .2h.9a.15 .15 0 0 0 .2-.2 .15 .15 0 0 0-.2-.1h-.7v-.7h.4a.15 .15 0 0 0 .2-.1 .15 .15 0 0 0-.2-.2h-.4v-.5h.7l.2-.2h.7l-.2 .2-.2 .6 .2 .8 .2 .3 .4 .1 .5-.1 .2-.2v-.7h.2v1.2h-4.9z"/>
<path d="M111.9 113.7h4.9v1.3h-.2l-.2-.1h-.3a.15 .15 0 0 0-.2 .1 .15 .15 0 0 0 .2 .2h.2l-.1 .4a.49 .49 0 0 1-.7-.3 .75 .75 0 0 1 .6-1.1h.2a.15 .15 0 0 0 .2 0 .15 .15 0 0 0-.1-.2l-.3-.1-.6 .1-1.8-.1-.1 1.9-1.2-.1v-1.7a.15 .15 0 0 0-.1-.1 .15 .15 0 0 0-.2 .1l.1 1.9 1 .1 .1-.2h.3l.1 .2h.9a.15 .15 0 0 0 .2-.2 .15 .15 0 0 0-.2-.1h-.7v-.7h.4a.15 .15 0 0 0 .2-.1 .15 .15 0 0 0-.2-.2h-.4v-.5h.7l.2-.2h.7l-.2 .2-.2 .6 .2 .8 .6 .4 .5-.1 .2-.2v-.7h.2v1.2h-4.9z"/>
</g>
<path d="M143.5 56.4h10v5.2h-10zM125.9 66h5.2v10h-5.2zM165.9 66h5.2v10h-5.2zM105.9 123h5.2v10h-5.2zM143.5 164.4h10v5.2h-10zM143.5 170.4h10v5.2h-10z" fill="none" stroke="#222" stroke-width=".24"/>
<g fill="none" stroke="#222" stroke-width=".2">
<path d="M144.8 62.8h7.5a5 5 0 0 1-.4 6.8 5 5 0 0 1-6.8 0 5 5 0 0 1-.4-6.8M122.5 108.4a3.6 3.6 0 0 1 2.5-1h5.9a2 2 0 0 0 1.8-1.2 22.6 22.6 0 0 1 34.8-8.9 22.6 22.6 0 0 1-.5 35.9 22.6 22.6 0 0 1-34.5-9.7 2 2 0 0 0-1.6-.9h-5.9a3.6 3.6 0 0 1-3.5-3.5v-8.2a3.6 3.6 0 0 1 1-2.5zM149.1 110.4a6.4 6.4 0 0 1 9.8 1.3v6.6a6.4 6.4 0 0 1-10.8 0v-6.6zM180.5 119h8v18h-6l-2-2zM112.3 121h7.6v15h-7.6zM120.7 131.8v5h-5M144.2 142.5h10.7v20.3h-12.7v-18.3zM160 152.7h5v10h-5z"/>
<circle cx="125.5" cy="115" r="3.3"/>
<circle cx="137" cy="105.5" r="1.6"/>
<circle cx="166.5" cy="115" r="3.3"/>
<circle cx="170" cy="105.5" r="1.6"/>
<circle cx="153.5" cy="134" r="1.6"/>
<circle cx="131" cy="155" r="6.3"/>
</g>
<path d="M129.6 53.3a5.4 5.4 0 0 1 9.1 2.1 5.4 5.4 0 0 1-6.3 6.9l-4.2-4.2a5.4 5.4 0 0 1 1.4-4.8zM159.6 53.3a5.4 5.4 0 0 1 6.4-1.1 5.4 5.4 0 0 1 2.8 5.9l-4.2 4.2a5.4 5.4 0 0 1-5.8-2.7 5.4 5.4 0 0 1 .8-6.3z" fill="none" stroke="#222" stroke-width=".4"/>
<path d="M116.3 31.2l.9-.6 1.1-.3 2.6 .1 2.2 .3 2.2 .5 2 .7 1.9 .8 1.7 1 1.5 1.1 1.2 1.2 1.2 1.4 1 1.5 .8 1.6 .7 1.7 .5 1.9 .5 2 6.1-2.1a.83 .83 0 0 0 .7-.7l.7-1.3 .7-.9 .8-.4 1.2-.2 1.3 .2 .9 .5 .7 .9 .8 1.5a.44 .44 0 0 0 .5 .4l6.1 2.1 .4-2 .6-1.8 .6-1.7 .9-1.6 .9-1.5 1.1-1.3 1.3-1.3 1.4-1 1.6-1 1.8-.9 1.9-.7 2.1-.5 2.3-.3 2.8-.2 1.1 .2 .9 .5 .5 .5 .4 .6 .3 .8 .1 .8-.1 .7-.2 .7-.4 .6-.5 .5-1 .5-5.6 .8-2.6 .6-2 1-.8 .6-.7 .8-1 1.7-.8 2.2-.6 2.7-.3 3.4a.84 .84 0 0 0 .5 .9l2.2 2.4 1.9 2.7 1.5 3.1 1.1 3.4 .8 3.8 .3 4v4.3l-.5 4.1a.55 .55 0 0 0 .4 .8l5.5 5.5 4.8 5.5 4.2 5.4 3.6 5.4 2.9 5.4 1.1 2.6 1 2.5 .8 2.5 .5 2.4 .4 2.4 .2 2.2-.1 2.4 .1 2.5-.1 2.7-.2 2.6-.5 2.5-.7 2.6-.9 2.4-1.2 2.1-1.4 1.9-1.5 1.7-1.8 1.4-2 1.2-2.2 .9-2.3 .7-2.6 .4-2.8 .2-2.9-.1a.32 .32 0 0 0-.4 .1 .32 .32 0 0 0 0 .4l-.4 2.4-.5 2.4-.7 2.4-1 2.3-1.1 2.2-1.3 2.2-1.6 2.2-1.7 2.1-2 2.1-2.2 2-2.4 1.9-2.5 1.7-2.6 1.5-2.5 1.2-2.2 .8-1.7 .3-1.6-.3-2.2-.8-2.6-1.2-2.6-1.5-2.4-1.8-2.4-1.9-2.2-2-2.1-2.1-1.7-2.1-1.5-2.2-1.3-2.2-1.2-2.2-.9-2.4-.8-2.3-.5-2.4-.3-2.4a.26 .26 0 0 0 0-.4 .26 .26 0 0 0-.4 0l-3 .1-2.8-.2-2.6-.4-2.5-.8-2.2-.9-2-1.3-1.8-1.5-1.6-1.8-1.3-2-1.1-2.2-.9-2.5-.7-2.7-.4-2.6-.2-2.6 .1-4.3-.1-2.1 .1-2 .3-2.2 .5-2.3 .7-2.4 .9-2.5 2.2-5 2.9-5.1 3.6-5.2 4.1-5.2 4.8-5.3 5.3-5.3-.5-4.2v-4.4l.3-4.1 .8-3.9 1.2-3.5 1.5-3.1 1.9-2.8 2.3-2.4a.85 .85 0 0 0 .3-1.1l-.4-3.2-.6-2.7-.8-2.2-1-1.6-.7-.8-.8-.6-2-.9-2.5-.6-5.6-.8-1-.5-.5-.4-.3-.6-.4-1.3 .2-1.5 .4-.6z" fill="none" stroke="#804000" stroke-width=".3"/>
<g fill="none" stroke="#000" stroke-width=".15">
<path d="M10 10h277v190h-277zM12 12h273v186h-273zM60 10v2M110 10v2M160 10v2M210 10v2M260 10v2M10 60h2M285 60h2M10 110h2M285 110h2M10 160h2"/>
<path d="M285 160h2M177 166h108v32h-108zM60 198v2M110 198v2M160 198v2M177 194.5h108M177 191.5h108M177 187.5h108M177 181.5h108M197 191.5v3M210 198v2M260 198v2"/>
<path d="M261 191.5v6.5"/>
</g>
<g font-size="2.5" fill="#cca">
<text x="125" y="111.9">[+]</text>
<text x="162" y="110.9">[-]</text>
</g>
<g font-size="2" fill="#222">
<text x="132.4" y="51.5">D1</text>
<text x="160.4" y="51.5">D2</text>
<text x="111.9" y="121.1">JST2</text>
<text x="126.5" y="124.7" transform="rotate(-180 126.5 124.7)">[+]</text>
<text x="126.5" y="129.7" transform="rotate(-180 126.5 129.7)">[-]</text>
<text x="121.4" y="136.5">J1</text>
<text x="146.3" y="146.5">U1</text>
</g>
<g font-size="2" fill="#cca">
<text x="131.2" y="116.5">BT1</text>
<text x="189.5" y="124.5">OFF</text>
<text x="120.9" y="127.5">[+]</text>
<text x="120.9" y="132.5">[-]</text>
<text x="189.5" y="134.5">ON</text>
<text x="138.7" y="143.5">U1</text>
<text x="112.4" y="148.9">JP1</text>
<text x="143.5" y="154.1">LM555</text>
</g>
<text font-size="2" x="178" y="190.8">Title: MAP6</text>
<g font-size="1.8" fill="#cca">
<text x="146.6" y="56.4">R3</text>
<text x="145.8" y="60.4">47E</text>
<text x="146.5" y="65.8">Q1</text>
<text x="127.1" y="67.4" transform="rotate(90 127.1 67.4)">220E</text>
<text x="144" y="69.2">BC547</text>
<text x="167.1" y="67.4" transform="rotate(90 167.1 67.4)">220E</text>
<text x="131.2" y="72.4">R1</text>
<text x="141.6" y="76.4">Motor M1</text>
<text x="162" y="72.4">R2</text>
<text x="139" y="79.4">[+]</text>
<text x="153" y="79.4">[-]</text>
<text x="107.1" y="125.4" transform="rotate(90 107.1 125.4)">33k</text>
<text x="101.8" y="129.4">R5</text>
<text x="189.5" y="129.4">SW1</text>
<text x="124.1" y="148">47uF/16V</text>
<text x="159" y="152">10nF</text>
<text x="128.2" y="164.8">C1+</text>
<text x="160.6" y="166.4">C2</text>
<text x="135.4" y="168.4">R6</text>
<text x="135.4" y="173.8">R4</text>
<text x="145.9" y="168.4">10k</text>
<text x="146.7" y="174.4">1k</text>
</g>
<g font-size="1.8" fill="#222">
<text x="189.8" y="134.4">On</text>
<text x="160.6" y="165.6">C2</text>
<text x="154.2" y="168.4">R6</text>
<text x="154" y="174.4">R4</text>
</g>
<g font-size="1.6" fill="#222">
<text x="130" y="58.4" transform="rotate(45 130 58.4)">SHRT</text>
<text x="132.9" y="54.7" transform="rotate(45 132.9 54.7)">LONG</text>
<text x="159.4" y="59.4" transform="rotate(-45 159.4 59.4)">LONG</text>
<text x="163.1" y="62.9" transform="rotate(-45 163.1 62.9)">SHRT</text>
</g>
<g font-size="1.5">
<text x="178" y="169.1">Board2Pdf: Light Colors Placement BOT - Page 4/4</text>
<text x="178" y="178.1">Learn to Solder Maker's Asylum Badge</text>
<text x="178" y="184.1">Sheet: Light Colors Placement BOT</text>
<text x="178" y="181.1">Maker's Asylum</text>
<text x="178" y="186.8">File: MAP6.kicad_pcb</text>
<text x="178" y="197">KiCad E.D.A. 10.0.6</text>
<text x="178" y="194.2">Size: A4</text>
<text x="200" y="194.2">Date: 2026-08-24</text>
<text x="263" y="197">Id: /1</text>
<text x="263" y="194.2">Rev: v2</text>
</g>
<g font-size="1.3">
<text x="35" y="12">1</text>
<text x="85" y="12">2</text>
<text x="135" y="12">3</text>
<text x="185" y="12">4</text>
<text x="235" y="12">5</text>
<text x="285" y="12">6</text>
<text x="10.3" y="36">A</text>
<text x="285.3" y="36">A</text>
<text x="10.2" y="86">B</text>
<text x="285.2" y="86">B</text>
<text x="10.2" y="136">C</text>
<text x="285.2" y="136">C</text>
<text x="10.2" y="186">D</text>
<text x="285.2" y="186">D</text>
<text x="35" y="200">1</text>
<text x="85" y="200">2</text>
<text x="135" y="200">3</text>
<text x="185" y="200">4</text>
<text x="235" y="200">5</text>
<text x="285" y="200">6</text>
</g>
</svg>
